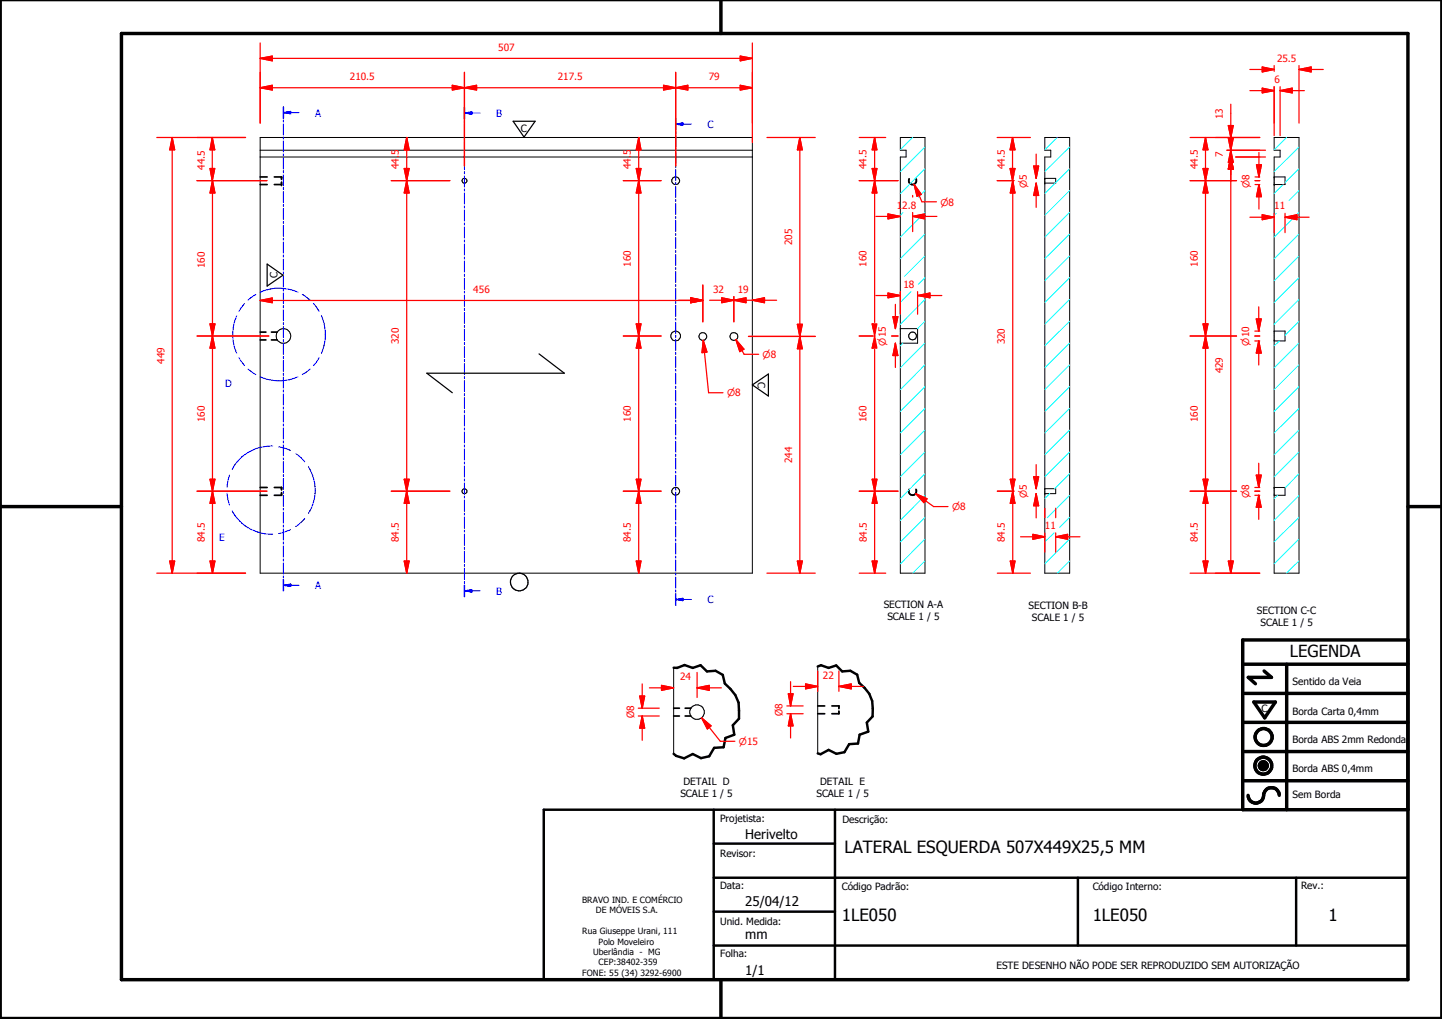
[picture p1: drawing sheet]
<svg xmlns="http://www.w3.org/2000/svg" width="297mm" height="210mm" viewBox="0 0 297 210" stroke-linecap="round" stroke-linejoin="round" font-family="sans-serif">
<g fill="none" stroke="#000" stroke-width=".21">
<path d="M53.6 30.9h101.4M53.6 32.3h101.4M53.6 28.3h101.4v89.8h-101.4zM185.5 28.3h5v89.8h-5v-85.8h1.1v-1.4h-1.1zM215.2 37.7h.1M215.2 36.7h.1M215.2 36.7h2.3v1h-2.3M215.2 28.3h5.1v89.8h-5.1v-85.8h1.2v-1.4h-1.2zM262.5 38h.1M262.5 36.4h.1M262.5 36.4h2.2v1.6h-2.2M262.5 28.3h5.1v89.8h-5.1v-85.8h1.2v-1.4h-1.2z"/>
<path d="M185.5 70.7h.1M185.5 67.7h3.5v3h-3.5M262.5 68.2h2.2v2h-2.2M215.2 101.7h.1M215.2 100.7h2.3v1h-2.3M262.5 100.4h.1M262.5 100.4h2.2v1.6h-2.2M138.8 137.5v17.8M168.4 137.3v17.9M259.4 157.6l1.6 .1zM259.4 157.7l1.6 .1zM259.4 157.8l1.6 .1z"/>
<path d="M259.4 157.9h1.6v.1zM259.4 157.9l1.6 .1h-1.5zM259.4 157.6h1.6zM259.5 158h1.5zM259.5 158l1.4 .1zM259.5 157.5l1.5 .1zM259.5 158.1h1.4zM259.5 157.4l1.5 .1zM259.5 158.1l1.4 .1zM259.5 157.3l1.4 .1zM259.6 158.2h1.3zM259.6 158.2h1.2z"/>
<path d="M259.6 157.2l1.3 .1zM259.6 158.2l1.2 .1zM259.6 157.2h1.3zM259.7 158.3h1.1zM259.7 158.3l1 .1zM259.7 157.1l1.1 .1zM259.7 157.1h1.1zM259.8 158.4h.9zM259.8 158.4h.8zM259.8 157.1h1zM259.8 157.1h.9zM259.8 158.4l.8 .1z"/>
<path d="M259.8 157l.9 .1zM259.8 157h.8zM259.9 158.5h.7zM259.9 158.5h.6zM259.9 157h.7zM260 158.5h.5zM260 158.5h.4zM260 157h.6zM260.1 158.5h.3zM260.1 158.5h.2zM260.1 156.9l.4 .1zM260.1 156.9h.3z"/>
<path d="M260.1 156.9h.2z"/>
<circle cx="95.7" cy="37.2" r=".51"/>
<circle cx="139.2" cy="37.2" r=".81"/>
<circle cx="58.4" cy="69.2" r="1.49"/>
<circle cx="139.2" cy="69.2" r=".98"/>
<circle cx="144.8" cy="69.3" r=".8"/>
<circle cx="151.2" cy="69.3" r=".8"/>
<circle cx="188" cy="69.2" r=".79"/>
<circle cx="95.7" cy="101.2" r=".5"/>
<circle cx="139.2" cy="101.2" r=".8"/>
<circle cx="143.6" cy="146.7" r="1.5"/>
</g>
<g fill="none" stroke="#000" stroke-width=".35">
<path d="M53.6 38h1.4M53.6 36.4h1.4M56.5 36.4h1.5v.6M58 37.5v.5h-1.5M187.3 36.8a.79 .79 0 0 0 .7 1.2 .79 .79 0 0 0 .7-1.2M53.6 70h1.2M53.6 68.4h1.2M55.9 70h1.2M55.9 68.4h1.2M53.6 102h1.4M53.6 100.4h1.4M56.5 100.4h1.5v.5"/>
<path d="M58 101.5v.5h-1.5M187.3 100.8a.79 .79 0 0 0 .7 1.2 .79 .79 0 0 0 .7-1.2M138.8 147.5h1.2M138.8 145.9h1.2M141.1 147.5h1.2M141.1 145.9h1.2M168.4 147h1.5M168.4 145.4h1.5M171.4 145.4h1.4v.6M172.8 146.5v.5h-1.4"/>
</g>
<g fill="#000">
<circle cx="58" cy="36.4" r=".18"/>
<circle cx="58" cy="38" r=".18"/>
<circle cx="58" cy="100.4" r=".18"/>
</g>
<path d="M138.8 137.5l.7 .1 1.5-.6 1.7 .6 1.6-.6 1.3 1.3 1.8-.1 1.5 .8 .4 1.8a6.5 6.5 0 0 1 2.9 5.6v1.6l-1.2 1.4 .3 1.9-1.9 .7-.3 1.9-2 .2-1 1.7-1.7 .4-1.7-.9-1.8 .9-1.6-.5-.5-.4M168.4 137.3l.7-.3 1.6 .6 1.6-.5 1.2 1.2 1.7-.1 1.4 .8 .4 1.7a6.1 6.1 0 0 1 2.8 5.3l-.1 1.6-1.1 1.2 .3 1.9-1.8 .6-.4 1.9-1.8 .1-1 1.6-1.6 .4-1.6-.8-1.7 .9-.6-.2M112 166.8h178v35h-178zM147 173.8h25M147 166.8v35M172 166.8v35M147 194.8h143M147 180.8h143M147 187.8h25M222 180.8v14M267 180.8v14" fill="none" stroke="#000" stroke-width=".51"/>
<g fill="#000">
<path d="M259.4 157.6h1.6zM259.5 157.5l1.5 .1zM259.5 157.4l1.5 .1zM259.5 157.3l1.4 .1zM259.6 157.2l1.3 .1zM259.6 157.2h1.3zM259.7 157.1l1.1 .1zM259.7 157.1h1.1zM259.8 157.1h1zM259.8 157.1h.9zM259.8 157l.9 .1zM259.8 157h.8z"/>
<path d="M259.9 157h.7zM260 157h.6zM260.1 156.9l.4 .1zM260.1 156.9h.3zM260.1 156.9h.2zM260.1 158.5h.2zM260 158.5h.4zM260.1 158.5h.3zM259.9 158.5h.6zM260 158.5h.5zM259.8 158.4l.8 .1zM259.9 158.5h.7z"/>
<path d="M259.8 158.4h.8zM259.7 158.3l1 .1zM259.8 158.4h.9zM259.6 158.2l1.2 .1zM259.7 158.3h1.1zM259.6 158.2h1.2zM259.5 158.1l1.4 .1zM259.6 158.2h1.3zM259.5 158l1.4 .1zM259.5 158.1h1.4zM259.4 157.9l1.6 .1h-1.5zM259.5 158h1.5z"/>
<path d="M259.4 157.6l1.6 .1zM259.4 157.7l1.6 .1zM259.4 157.8l1.6 .1zM259.4 157.9h1.6v.1z"/>
</g>
<g fill="none" stroke="#000" stroke-width=".71">
<path d="M148.5 0v6.9M297 -.1v209.9h-297v-209.9M25 6.9h265v194.9h-265zM0 104.4h25M290 104.4h7M256 136.8h34M260.4 138.2l1.5 1.3h-4.8l1.5 1.3M265 136.8v30M290 131.8h-34v35h34M256 154.8h34M256 148.8h34M256 142.8h34"/>
<path d="M258.3 144.6h4.4l-2.2 3.3zM256 160.8h34M257.1 163.8a1.62 1.62 0 0 0 1.8 1.6 1.62 1.62 0 0 0 1.4-1.9 1.63 1.63 0 0 1 1.7-1.2 1.63 1.63 0 0 1 1.5 1.5M148.5 201.8v8"/>
<circle cx="260.2" cy="157.7" r="1.76"/>
<circle cx="260.2" cy="157.7" r=".82"/>
<circle cx="260.3" cy="151.8" r="1.76"/>
</g>
<g fill="none" stroke="#00f" stroke-width=".21">
<path d="M58.4 22.1v2.2M58.4 24.7v.4M58.4 25.5v2.3M58.4 28.2v.5M58.4 29v2.3M58.4 31.7v.4M58.4 32.5v2.3M58.4 35.1v.5M58.4 36v2.3M58.4 38.6v.5M58.4 39.5v2.2M58.4 23.2h1.5"/>
<path d="M58.4 42.1v.4M58.4 42.9v2.3M58.4 45.6v.4M58.4 46.4v2.3M58.4 49.1v.4M58.4 49.9v2.3M58.4 52.5v.5M58.4 53.4v2.2M58.4 56v.5M58.4 56.9v2.2M58.4 59.5v.4M58.4 60.3v2.3"/>
<path d="M58.4 62.9v.5M58.4 63.8v2.2M58.4 66.4v.5M58.4 67.3v2.3M58.4 69.9v.5M58.4 70.7v2.3M58.4 73.4v.5M58.4 74.2v2.3M58.4 76.9v.4M58.4 77.7v2.3M58.4 80.3v.5M58.4 81.2v2.2"/>
<path d="M58.4 83.8v.5M58.4 84.6v2.3M58.4 87.3v.5M58.4 88.1v2.3M58.4 90.8v.4M58.4 91.6v2.3M58.4 94.3v.4M58.4 95.1v2.3M58.4 97.7v.5M58.4 98.6v2.2M58.4 101.2v.4M58.4 102v2.3"/>
<path d="M58.4 104.7v.4M58.4 105.5v2.3M58.4 108.2v.4M58.4 109v2.3M58.4 111.6v.5M58.4 112.5v2.3M58.4 115.1v.5M58.4 116v2.2M58.4 118.6v.4M58.4 119.4v2.3"/>
</g>
<path d="M58.4 22.1v2.2M58.4 119.4v2.3" fill="none" stroke="#00f" stroke-width=".3"/>
<path d="M58.4 23.2l1.5-.3v.6z" fill="#00f"/>
<path d="M58.4 23.2l1.5-.3v.6zM59.9 23.2h1.7M58.4 120.6h1.5" fill="none" stroke="#00f" stroke-width=".21"/>
<path d="M58.4 120.6l1.5-.3v.5z" fill="#00f"/>
<g fill="none" stroke="#00f" stroke-width=".21">
<path d="M95.7 22.1v2.4M95.7 24.8v.5M95.7 25.7v2.2M95.7 28.3v.5M95.7 29.2v2.3M95.7 31.9v.4M95.7 32.7v2.3M95.7 35.3v.5M95.7 36.2v2.3M95.7 38.9v.4M95.7 39.7v2.3M95.7 23.3h1.5"/>
<path d="M95.7 42.4v.4M95.7 43.2v2.4M95.7 45.9v.5M95.7 46.7v2.4M95.7 49.4v.5M95.7 50.2v2.4M95.7 53v.4M95.7 53.8v2.3M95.7 56.5v.4M95.7 57.3v2.3M95.7 60v.4M95.7 60.8v2.3"/>
<path d="M95.7 63.5v.5M95.7 64.3v2.3M95.7 67v.4M95.7 67.8v2.3M95.7 70.5v.5M95.7 71.4v2.3M95.7 74v.5M95.7 74.9v2.3M95.7 77.6v.4M95.7 78.4v2.3M95.7 81.1v.4M95.7 81.9v2.3"/>
<path d="M95.7 84.6v.4M95.7 85.4v2.4M95.7 88.1v.5M95.7 88.9v2.3M95.7 91.6v.5M95.7 92.5v2.3M95.7 95.2v.4M95.7 96v2.3M95.7 98.6v.5M95.7 99.5v2.3M95.7 102.2v.4M95.7 103v2.3"/>
<path d="M95.7 105.7v.4M95.7 106.5v2.3M95.7 109.2v.4M95.7 110v2.4M95.7 112.7v.5M95.7 113.5v2.4M95.7 116.2v.5M95.7 117.1v2.3M95.7 119.8v.4M58.4 120.6l1.5-.3v.5zM59.9 120.6h1.7M95.7 120.6v2.3"/>
</g>
<g fill="none" stroke="#0ff" stroke-width=".21">
<path d="M188 28.3l-2.5 2.6M190.5 34.8l-5 5.1M190.5 30.3l-5 5M190.5 39.2l-1.3 1.4M186 43.8l-.5 .6M190.5 48.2l-5 5.1M190.5 43.7l-5 5.2M190.5 57.2l-1.4 1.4M190.5 52.7l-4.2 4.2M186 70.7l-.5 .5M187.7 60.1l-2.2 2.2M190.5 79.6l-5 5.2"/>
<path d="M190.5 75.1l-5 5.2M190.5 70.7l-5 5.1M190.5 66.2l-1.5 1.5M190.5 61.7l-5 5.1M190.5 97.6l-5 5.1M190.5 93.1l-5 5.1M190.5 88.6l-5 5.1M190.5 84.1l-5 5.1M190.5 115.5l-2.5 2.6M190.5 111l-5 5.2M190.5 106.6l-5 5M190.5 102.1l-5 5.1"/>
</g>
<path d="M95.7 22.1v2.4M95.7 120.6v2.3" fill="none" stroke="#00f" stroke-width=".3"/>
<path d="M95.7 23.3l1.5-.3v.5z" fill="#00f"/>
<path d="M95.7 23.3l1.5-.3v.5zM97.2 23.3h1.7M95.7 121.7h1.5" fill="none" stroke="#00f" stroke-width=".21"/>
<path d="M95.7 121.7l1.5-.2v.5z" fill="#00f"/>
<g fill="none" stroke="#00f" stroke-width=".21">
<path d="M139.2 24.4v2.3M139.2 27.1v.5M139.2 27.9v2.3M139.2 30.6v.5M139.2 31.4v2.3M139.2 34.1v.4M139.2 34.9v2.3M139.2 37.6v.4M139.2 38.4v2.3M139.2 25.6h1.5M139.2 41.1v.4M139.2 41.9v2.3"/>
<path d="M139.2 44.6v.4M139.2 45.4v2.3M139.2 48.1v.4M139.2 48.9v2.3M139.2 51.6v.4M139.2 52.4v2.3M139.2 55.1v.4M139.2 55.9v2.3M139.2 58.6v.4M139.2 59.4v2.3M139.2 62.1v.4M139.2 62.9v2.3"/>
<path d="M139.2 65.6v.4M139.2 66.4v2.3M139.2 69v.5M139.2 69.9v2.3M139.2 72.6v.4M139.2 73.4v2.3M139.2 76.1v.4M139.2 76.9v2.3M139.2 79.5v.5M139.2 80.4v2.3M139.2 83.1v.4M139.2 83.9v2.3"/>
<path d="M139.2 86.5v.5M139.2 87.4v2.3M139.2 90v.5M139.2 90.9v2.3M139.2 93.6v.4M139.2 94.4v2.3M139.2 97.1v.4M139.2 97.9v2.3M139.2 100.5v.5M139.2 101.4v2.3M139.2 104.1v.4M139.2 104.9v2.2"/>
<path d="M139.2 107.5v.5M139.2 108.4v2.3M139.2 111v.5M139.2 111.8v2.4M139.2 114.6v.4M139.2 115.4v2.3M139.2 118v.5M139.2 118.9v2.3M95.7 121.7l1.5-.2v.5zM97.2 121.7h1.7M139.2 121.5v.5M139.2 122.3v2.3"/>
</g>
<g fill="none" stroke="#0ff" stroke-width=".21">
<path d="M217.4 37.7l-2.2 2.2M217.8 28.3l-2.6 2.6M220.3 39.2l-5.1 5.2M220.3 34.8l-2.8 2.8M220.3 30.3l-5.1 5M220.3 57.2l-5.1 5.1M220.3 52.7l-5.1 5.1M220.3 48.2l-5.1 5.1M220.3 43.7l-5.1 5.2M220.3 79.6l-5.1 5.2M220.3 75.1l-5.1 5.2M220.3 70.7l-5.1 5.1"/>
<path d="M220.3 66.2l-5.1 5M220.3 61.7l-5.1 5.1M220.3 97.6l-3 3.1M220.3 93.1l-5.1 5.1M220.3 88.6l-5.1 5.1M220.3 84.1l-5.1 5.1M216.2 101.7l-1 1M217.1 109.8l-1.9 1.8M220.3 115.5l-2.5 2.6M220.3 111l-5.1 5.2M220.3 106.6l-2 2M220.3 102.1l-4.6 4.5"/>
</g>
<path d="M139.2 24.4v2.3M139.2 122.3v2.3" fill="none" stroke="#00f" stroke-width=".3"/>
<path d="M139.2 25.6l1.5-.3v.5z" fill="#00f"/>
<path d="M139.2 25.6l1.5-.3v.5zM140.7 25.6h1.7M139.2 123.5h1.5" fill="none" stroke="#00f" stroke-width=".21"/>
<path d="M139.2 123.5l1.5-.3v.5z" fill="#00f"/>
<g fill="none" stroke="#00f" stroke-width=".21">
<path d="M48.8 65a9.7 9.7 0 0 0 0 7.8M49.2 73.7l1.2 1.6M50.4 62.5l-1.2 1.6M51.1 76l1.6 1.2M52.7 60.7l-1.6 1.1M53.6 60.2h.1M53.6 77.6h.1M53.6 60.2a9.3 9.3 0 0 1 7.8 0M53.6 77.6a9.5 9.5 0 0 0 7.8 0M62.3 60.7l1.6 1.1M63.9 76l-1.6 1.2M64.6 62.5l1.1 1.6"/>
<path d="M65.7 73.7l-1.1 1.6M66.2 65a9.4 9.4 0 0 1 0 7.8M47.3 97.9l-.5 2.4M56.2 91.9a9.2 9.2 0 0 0-8.4 4.8M57.4 92l2.4 .8M60.9 93.4l1.2 .9 .7 .8M63.5 96.1a9 9 0 0 1 0 9.6M46.8 101.6l.5 2.5M47.8 105.2a9 9 0 0 0 8.4 4.8M59.8 109.1l-2.4 .8M62.8 106.8l-1.3 1.3-.6 .4M139.2 123.5l1.5-.3v.5z"/>
<path d="M140.7 123.5h1.7"/>
</g>
<g fill="none" stroke="#0ff" stroke-width=".21">
<path d="M264.3 38l-1.8 1.9M265 28.3l-2.5 2.6M267.6 34.8l-2.9 2.8M267.6 30.3l-5.1 5M267.6 39.2l-2.1 2.1M262.9 43.9l-.4 .5M267.6 57.2l-5.1 5.1M267.6 52.7l-5.1 5.1M267.6 48.2l-5.1 5.1M267.6 43.7l-5.1 5.2M263.6 70.2l-1.1 1M267.6 79.6l-5.1 5.2"/>
<path d="M267.6 75.1l-5.1 5.2M267.6 70.7l-5.1 5.1M267.6 66.2l-2.9 2.9M267.6 61.7l-5.1 5.1M267.6 97.6l-2.9 2.9M267.6 93.1l-5.1 5.1M267.6 88.6l-5.1 5.1M267.6 84.1l-5.1 5.1M263.2 102l-.7 .7M267.6 115.5l-2.6 2.6M267.6 111l-5.1 5.2M267.6 106.6l-5.1 5"/>
<path d="M267.6 102.1l-5.1 5.1"/>
</g>
<path d="M53.6 18.1h2.5" fill="none" stroke="#f00" stroke-width=".25"/>
<path d="M53.6 18.1l2.5-.5v.9z" fill="#f00"/>
<path d="M53.6 18.1l2.5-.5v.9zM93.2 18.1h2.5" fill="none" stroke="#f00" stroke-width=".25"/>
<path d="M93.2 17.6l2.5 .5-2.5 .4z" fill="#f00"/>
<path d="M53.6 14.9v10.5M56.1 18.1h37.1M93.2 17.6l2.5 .5-2.5 .4zM95.7 18.1h2.5M95.7 14.9v19.3" fill="none" stroke="#f00" stroke-width=".25"/>
<path d="M95.7 18.1l2.5-.5v.9z" fill="#f00"/>
<path d="M95.7 18.1l2.5-.5v.9zM136.7 18.1h2.5" fill="none" stroke="#f00" stroke-width=".25"/>
<path d="M136.7 17.6l2.5 .5-2.5 .4z" fill="#f00"/>
<path d="M95.7 14.9v19.3M98.2 18.1h38.5M136.7 17.6l2.5 .5-2.5 .4zM139.2 18.1h2.5M139.2 14.9v19.3" fill="none" stroke="#f00" stroke-width=".25"/>
<path d="M139.2 18.1l2.5-.5v.9z" fill="#f00"/>
<path d="M139.2 18.1l2.5-.5v.9zM152.5 18.1h2.5" fill="none" stroke="#f00" stroke-width=".25"/>
<path d="M152.5 17.6l2.5 .5-2.5 .4z" fill="#f00"/>
<path d="M53.6 12h2.5M139.2 14.9v19.3M141.7 18.1h10.8M152.5 17.6l2.5 .5-2.5 .4zM155 14.9v14.4" fill="none" stroke="#f00" stroke-width=".25"/>
<path d="M53.6 12l2.5-.4v.9z" fill="#f00"/>
<path d="M53.6 12l2.5-.4v.9zM152.5 12h2.5" fill="none" stroke="#f00" stroke-width=".25"/>
<path d="M152.5 11.6l2.5 .4-2.5 .5z" fill="#f00"/>
<path d="M53.6 8.8v16.6M56.1 12h96.4M152.5 11.6l2.5 .4-2.5 .5zM155 8.8v16.6M43.7 28.3v2.6" fill="none" stroke="#f00" stroke-width=".25"/>
<path d="M43.7 28.3l.5 2.6h-.9z" fill="#f00"/>
<path d="M43.7 28.3l.5 2.6h-.9zM43.7 34.7v2.5" fill="none" stroke="#f00" stroke-width=".25"/>
<path d="M43.3 34.7h.9l-.5 2.5z" fill="#f00"/>
<path d="M40.6 28.3h10M40.6 37.2h14.4M43.3 34.7h.9l-.5 2.5zM43.7 30.9v3.8M43.8 37.2v2.6" fill="none" stroke="#f00" stroke-width=".25"/>
<path d="M43.8 37.2l.5 2.6h-1z" fill="#f00"/>
<path d="M43.8 37.2l.5 2.6h-1zM43.8 66.7v2.5" fill="none" stroke="#f00" stroke-width=".25"/>
<path d="M43.3 66.7h1l-.5 2.5z" fill="#f00"/>
<path d="M40.6 37.2h14.4M43.8 39.8v26.9M40.6 69.2h14.8M43.3 66.7h1l-.5 2.5zM43.8 69.2v2.5" fill="none" stroke="#f00" stroke-width=".25"/>
<path d="M43.8 69.2l.5 2.5h-1z" fill="#f00"/>
<path d="M43.8 69.2l.5 2.5h-1zM43.8 98.7v2.5" fill="none" stroke="#f00" stroke-width=".25"/>
<path d="M43.3 98.7h1l-.5 2.5z" fill="#f00"/>
<path d="M40.6 69.2h14.8M43.8 71.7v27M43.3 98.7h1l-.5 2.5zM40.6 101.2h14.4M43.8 115.6v2.5" fill="none" stroke="#f00" stroke-width=".25"/>
<path d="M43.3 115.6h1l-.5 2.5z" fill="#f00"/>
<path d="M43.3 115.6h1l-.5 2.5zM43.8 101.2v2.5" fill="none" stroke="#f00" stroke-width=".25"/>
<path d="M43.8 101.2l.5 2.5h-1z" fill="#f00"/>
<path d="M40.6 118.1h10M40.6 101.2h14.4M43.8 101.2l.5 2.5h-1zM43.8 103.7v11.9M83.8 115.6v2.5" fill="none" stroke="#f00" stroke-width=".25"/>
<path d="M83.3 115.6h1l-.5 2.5z" fill="#f00"/>
<path d="M83.3 115.6h1l-.5 2.5zM83.8 101.2v2.5" fill="none" stroke="#f00" stroke-width=".25"/>
<path d="M83.8 101.2l.5 2.5h-1z" fill="#f00"/>
<path d="M83.8 98.7v2.5M80.6 101.2h12.1M83.8 101.2l.5 2.5h-1zM83.8 103.7v11.9" fill="none" stroke="#f00" stroke-width=".25"/>
<path d="M83.3 98.7h1l-.5 2.5z" fill="#f00"/>
<path d="M83.8 37.2v2.6M83.3 98.7h1l-.5 2.5z" fill="none" stroke="#f00" stroke-width=".25"/>
<path d="M83.8 37.2l.5 2.6h-1z" fill="#f00"/>
<path d="M80.6 37.2h12.1M83.8 37.2l.5 2.6h-1zM83.8 34.7v2.5M83.8 39.8v58.9M80.6 101.2h12.1" fill="none" stroke="#f00" stroke-width=".25"/>
<path d="M83.3 34.7h1l-.5 2.5z" fill="#f00"/>
<path d="M83.3 34.7h1l-.5 2.5zM83.8 28.3v2.6" fill="none" stroke="#f00" stroke-width=".25"/>
<path d="M83.8 28.3l.5 2.6h-1z" fill="#f00"/>
<path d="M80.6 37.2h12.1M83.8 28.3l.5 2.6h-1zM83.8 30.9v3.8M131.6 115.6v2.5" fill="none" stroke="#f00" stroke-width=".25"/>
<path d="M131.1 115.6h.9l-.4 2.5z" fill="#f00"/>
<path d="M131.1 115.6h.9l-.4 2.5zM131.6 101.2v2.5" fill="none" stroke="#f00" stroke-width=".25"/>
<path d="M131.6 101.2l.4 2.5h-.9z" fill="#f00"/>
<path d="M131.6 98.7v2.5M128.4 101.2h7.8M131.6 101.2l.4 2.5h-.9zM131.6 103.7v11.9" fill="none" stroke="#f00" stroke-width=".25"/>
<path d="M131.1 98.7h.9l-.4 2.5z" fill="#f00"/>
<path d="M131.6 69.2v2.5M131.1 98.7h.9l-.4 2.5z" fill="none" stroke="#f00" stroke-width=".25"/>
<path d="M131.6 69.2l.4 2.5h-.9z" fill="#f00"/>
<path d="M128.4 69.2h7.8M131.6 69.2l.4 2.5h-.9zM131.6 66.7v2.5M131.6 71.7v27M128.4 101.2h7.8" fill="none" stroke="#f00" stroke-width=".25"/>
<path d="M131.1 66.7h.9l-.4 2.5z" fill="#f00"/>
<path d="M131.6 37.2v2.6M131.1 66.7h.9l-.4 2.5z" fill="none" stroke="#f00" stroke-width=".25"/>
<path d="M131.6 37.2l.4 2.6h-.9z" fill="#f00"/>
<path d="M128.4 37.2h7.8M131.6 37.2l.4 2.6h-.9zM131.6 34.7v2.5M131.6 39.8v26.9M128.4 69.2h7.8" fill="none" stroke="#f00" stroke-width=".25"/>
<path d="M131.1 34.7h.9l-.4 2.5z" fill="#f00"/>
<path d="M131.1 34.7h.9l-.4 2.5zM131.6 28.3v2.6" fill="none" stroke="#f00" stroke-width=".25"/>
<path d="M131.6 28.3l.4 2.6h-.9z" fill="#f00"/>
<path d="M128.4 37.2h7.8M131.6 28.3l.4 2.6h-.9zM131.6 30.9v3.8M164.8 115.6v2.5" fill="none" stroke="#f00" stroke-width=".25"/>
<path d="M164.2 115.6h1.1l-.5 2.5z" fill="#f00"/>
<path d="M164.8 69.3v2.5M164.2 115.6h1.1l-.5 2.5z" fill="none" stroke="#f00" stroke-width=".25"/>
<path d="M164.8 69.3l.5 2.5h-1.1z" fill="#f00"/>
<path d="M154.2 69.3h13.7M164.8 69.3l.5 2.5h-1.1zM164.8 66.8v2.5M164.8 71.8v43.8M158 118.1h9.9" fill="none" stroke="#f00" stroke-width=".25"/>
<path d="M164.2 66.8h1.1l-.5 2.5z" fill="#f00"/>
<path d="M164.8 28.3v2.6M164.2 66.8h1.1l-.5 2.5z" fill="none" stroke="#f00" stroke-width=".25"/>
<path d="M164.8 28.3l.5 2.6h-1.1z" fill="#f00"/>
<path d="M158 28.3h9.9M164.8 28.3l.5 2.6h-1.1zM164.8 30.9v35.9M142.3 61.8h2.5M154.2 69.3h13.7" fill="none" stroke="#f00" stroke-width=".25"/>
<path d="M142.3 61.3l2.5 .5-2.5 .6z" fill="#f00"/>
<path d="M142.3 61.3l2.5 .5-2.5 .6zM151.2 61.8h2.5" fill="none" stroke="#f00" stroke-width=".25"/>
<path d="M151.2 61.8l2.5-.5v1.1z" fill="#f00"/>
<path d="M144.8 58.7v7.6M139.8 61.8h2.5M148.7 61.8h2.5M151.2 61.8l2.5-.5v1.1zM151.2 61.1v5.2M153.7 61.8h2.5" fill="none" stroke="#f00" stroke-width=".25"/>
<path d="M148.7 61.3l2.5 .5-2.5 .6z" fill="#f00"/>
<path d="M148.7 61.3l2.5 .5-2.5 .6zM155 61.8h2.5" fill="none" stroke="#f00" stroke-width=".25"/>
<path d="M155 61.8l2.5-.5v1.1z" fill="#f00"/>
<path d="M146.2 61.8h2.5M151.2 61.1v5.2M155 61.8l2.5-.5v1.1zM157.5 61.8h2.5M144.5 147.9l1.6 1.9" fill="none" stroke="#f00" stroke-width=".25"/>
<path d="M144.5 147.9l2 1.6-.8 .7z" fill="#f00"/>
<path d="M143.6 141.7h2.5M144.5 147.9l2 1.6-.8 .7zM146.1 149.8l2.3 2.9h3" fill="none" stroke="#f00" stroke-width=".25"/>
<path d="M143.6 141.7l2.5-.5v1z" fill="#f00"/>
<path d="M136.3 141.7h2.5M143.6 141.7l2.5-.5v1z" fill="none" stroke="#f00" stroke-width=".25"/>
<path d="M136.3 141.2l2.5 .5-2.5 .5z" fill="#f00"/>
<path d="M143.6 138.5v5.2M132.3 147.5v2.5M133.8 141.7h2.5M136.3 141.2l2.5 .5-2.5 .5zM146.1 141.7h2.5" fill="none" stroke="#f00" stroke-width=".25"/>
<path d="M132.3 147.5l.5 2.5h-1z" fill="#f00"/>
<path d="M132.3 147.5l.5 2.5h-1zM132.3 143.4v2.5" fill="none" stroke="#f00" stroke-width=".25"/>
<path d="M131.8 143.4h1l-.5 2.5z" fill="#f00"/>
<path d="M131.5 147.5h4.3M131.5 145.9h4.3M131.8 143.4h1l-.5 2.5zM132.3 140.9v2.5M132.3 150v2.5M172.8 141.4h2.5" fill="none" stroke="#f00" stroke-width=".25"/>
<path d="M172.8 141.4l2.5-.5v1z" fill="#f00"/>
<path d="M165.9 141.4h2.5M172.8 141.4l2.5-.5v1z" fill="none" stroke="#f00" stroke-width=".25"/>
<path d="M165.9 140.9l2.5 .5-2.5 .5z" fill="#f00"/>
<path d="M168.4 138.2v4.2M172.8 138.2v4.2M162.9 147v2.5M163.4 141.4h2.5M165.9 140.9l2.5 .5-2.5 .5zM175.3 141.4h2.5" fill="none" stroke="#f00" stroke-width=".25"/>
<path d="M162.9 147l.5 2.5h-1z" fill="#f00"/>
<path d="M162.9 147l.5 2.5h-1zM162.9 142.9v2.5" fill="none" stroke="#f00" stroke-width=".25"/>
<path d="M162.4 142.9h1l-.5 2.5z" fill="#f00"/>
<path d="M267.6 14.3h2.5M162.1 147h3.3M162.1 145.4h3.3M162.4 142.9h1l-.5 2.5zM162.9 140.4v2.5M162.9 149.5v2.5" fill="none" stroke="#f00" stroke-width=".25"/>
<path d="M267.6 14.3l2.5-.5v1z" fill="#f00"/>
<path d="M260 14.3h2.5M267.6 14.3l2.5-.5v1z" fill="none" stroke="#f00" stroke-width=".25"/>
<path d="M260 13.8l2.5 .5-2.5 .5z" fill="#f00"/>
<path d="M257.5 14.3h2.5M260 13.8l2.5 .5-2.5 .5zM260 18.7h2.5M262.5 13.5v1.2M262.5 17.9v7.5M267.6 13.5v11.9M270.1 14.3h2.5" fill="none" stroke="#f00" stroke-width=".25"/>
<path d="M260 18.2l2.5 .5-2.5 .4z" fill="#f00"/>
<path d="M260 18.2l2.5 .5-2.5 .4zM263.7 18.7h2.5" fill="none" stroke="#f00" stroke-width=".25"/>
<path d="M263.7 18.7l2.5-.5v.9z" fill="#f00"/>
<path d="M257.5 18.7h2.5M262.5 17.9v10M263.7 18.7l2.5-.5v.9zM263.7 17.9v10M266.2 18.7h2.5M259.3 34v2.4" fill="none" stroke="#f00" stroke-width=".25"/>
<path d="M258.8 34h1l-.5 2.4z" fill="#f00"/>
<path d="M258.8 34h1l-.5 2.4zM259.3 38v2.5" fill="none" stroke="#f00" stroke-width=".25"/>
<path d="M259.3 38l.5 2.5h-1z" fill="#f00"/>
<path d="M258.5 36.4h1M258.5 38h1M259.3 38l.5 2.5h-1zM259.3 31.4v2.6M259.3 40.5v2.6M264.7 44.7h2.5" fill="none" stroke="#f00" stroke-width=".25"/>
<path d="M264.7 44.7l2.5-.5v1.1z" fill="#f00"/>
<path d="M260 44.7h2.5M264.7 44.7l2.5-.5v1.1z" fill="none" stroke="#f00" stroke-width=".25"/>
<path d="M260 44.2l2.5 .5-2.5 .6z" fill="#f00"/>
<path d="M257.5 44.7h2.5M260 44.2l2.5 .5-2.5 .6zM262.5 43.9v4M264.7 43.9v4M267.2 44.7h2.5M259.3 65.7v2.5" fill="none" stroke="#f00" stroke-width=".25"/>
<path d="M258.8 65.7h1l-.5 2.5z" fill="#f00"/>
<path d="M258.8 65.7h1l-.5 2.5zM259.3 70.2v2.5" fill="none" stroke="#f00" stroke-width=".25"/>
<path d="M259.3 70.2l.5 2.5h-1z" fill="#f00"/>
<path d="M258.5 68.2h1M258.5 70.2h1M259.3 70.2l.5 2.5h-1zM259.3 63.2v2.5M259.3 72.7v2.5M259.3 97.9v2.5" fill="none" stroke="#f00" stroke-width=".25"/>
<path d="M258.8 97.9h1l-.5 2.5z" fill="#f00"/>
<path d="M258.8 97.9h1l-.5 2.5zM259.3 102v2.5" fill="none" stroke="#f00" stroke-width=".25"/>
<path d="M259.3 102l.5 2.5h-1z" fill="#f00"/>
<path d="M253.5 25.9v2.4M259.3 95.4v2.5M258.5 100.4h1M258.5 102h1M259.3 102l.5 2.5h-1zM259.3 104.5v2.5" fill="none" stroke="#f00" stroke-width=".25"/>
<path d="M253 25.9h1l-.5 2.4z" fill="#f00"/>
<path d="M253 25.9h1l-.5 2.4zM253.5 30.9v2.5" fill="none" stroke="#f00" stroke-width=".25"/>
<path d="M253.5 30.9l.5 2.5h-1z" fill="#f00"/>
<path d="M250.4 28.3h9.1M252.7 30.9h6.8M253.5 30.9l.5 2.5h-1zM253.5 21.5v4.4M253.5 28.4v2.5M253.5 33.4v2.5" fill="none" stroke="#f00" stroke-width=".25"/>
<path d="M253 28.4h1l-.5 2.5z" fill="#f00"/>
<path d="M253 28.4h1l-.5 2.5zM253.5 32.3v2.5" fill="none" stroke="#f00" stroke-width=".25"/>
<path d="M253.5 32.3l.5 2.5h-1z" fill="#f00"/>
<path d="M252.7 30.9h8M253.5 32.3l.5 2.5h-1zM253.5 26v2.4M253.5 32.3v5M254.5 32.3h6.2" fill="none" stroke="#f00" stroke-width=".25"/>
<path d="M253.5 32.3l.5 2.5h-1z" fill="#f00"/>
<path d="M253.5 32.3l.5 2.5h-1zM253.5 115.6v2.5" fill="none" stroke="#f00" stroke-width=".25"/>
<path d="M253 115.6h1l-.5 2.5z" fill="#f00"/>
<path d="M208.6 28.3v2.6M253.5 34.8v80.8M254.5 32.3h5M250.4 118.1h9.1M253 115.6h1l-.5 2.5z" fill="none" stroke="#f00" stroke-width=".25"/>
<path d="M208.6 28.3l.5 2.6h-1z" fill="#f00"/>
<path d="M208.6 28.3l.5 2.6h-1zM208.6 34.7v2.5" fill="none" stroke="#f00" stroke-width=".25"/>
<path d="M208.1 34.7h1l-.5 2.5z" fill="#f00"/>
<path d="M205.4 28.3h6.9M205.4 37.2h3.5M208.1 34.7h1l-.5 2.5zM208.6 30.9v3.8M208.6 37.2v2.6M209 35.1l.1-.4h-1l.5 2.5 .3-1.4" fill="none" stroke="#f00" stroke-width=".25"/>
<path d="M208.6 37.2l.5 2.6h-1z" fill="#f00"/>
<path d="M208.6 37.2l.5 2.6h-1zM208.6 37.2l-.5 2.6h1M208.6 98.7v2.5" fill="none" stroke="#f00" stroke-width=".25"/>
<path d="M208.1 98.7h1l-.5 2.5z" fill="#f00"/>
<path d="M205.4 37.2h3.5M208.6 39.8v58.9M208.6 37.2l.3 1.4M209 39.4l.1 .4M208.1 98.7h1l-.5 2.5zM209 99l.1-.3h-1l.5 2.5 .3-1.3M205.4 101.2h3.5M208.6 115.6v2.5" fill="none" stroke="#f00" stroke-width=".25"/>
<path d="M208.1 115.6h1l-.5 2.5z" fill="#f00"/>
<path d="M208.1 115.6h1l-.5 2.5zM208.6 101.2v2.5" fill="none" stroke="#f00" stroke-width=".25"/>
<path d="M208.6 101.2l.5 2.5h-1z" fill="#f00"/>
<path d="M205.4 118.1h6.9M205.4 101.2h3.5M208.6 101.2l.5 2.5h-1zM208.6 103.7v11.9M208.9 102.5l-.3-1.3-.5 2.5h1l-.1-.3M217.5 110.6h2.4" fill="none" stroke="#f00" stroke-width=".25"/>
<path d="M217.5 110.6l2.4-.5v1z" fill="#f00"/>
<path d="M212.8 110.6h2.4M217.5 110.6l2.4-.5v1z" fill="none" stroke="#f00" stroke-width=".25"/>
<path d="M212.8 110.1l2.4 .5-2.4 .5z" fill="#f00"/>
<path d="M213.4 98.2v2.5M210.2 110.6h2.6M212.8 110.1l2.4 .5-2.4 .5zM215.2 104.7v1.9M215.2 109.8v3.9M217.5 104.7v1.9M217.5 109.8v3.9M219.9 110.6h2.6" fill="none" stroke="#f00" stroke-width=".25"/>
<path d="M212.9 98.2h1l-.5 2.5z" fill="#f00"/>
<path d="M212.9 98.2h1l-.5 2.5zM213.4 101.7v2.5" fill="none" stroke="#f00" stroke-width=".25"/>
<path d="M213.4 101.7l.5 2.5h-1z" fill="#f00"/>
<path d="M213.4 34.2v2.5M213.4 95.7v2.5M213.4 101.7l.5 2.5h-1zM213.4 104.2v2.5" fill="none" stroke="#f00" stroke-width=".25"/>
<path d="M212.9 34.2h1l-.5 2.5z" fill="#f00"/>
<path d="M212.9 34.2h1l-.5 2.5zM213.4 37.7v2.6" fill="none" stroke="#f00" stroke-width=".25"/>
<path d="M213.4 37.7l.5 2.6h-1z" fill="#f00"/>
<path d="M180.2 28.3v2.6M213.4 37.7l.5 2.6h-1zM213.4 31.7v2.5M213.4 40.3v2.4" fill="none" stroke="#f00" stroke-width=".25"/>
<path d="M180.2 28.3l.4 2.6h-.9z" fill="#f00"/>
<path d="M180.2 28.3l.4 2.6h-.9zM180.2 34.7v2.5" fill="none" stroke="#f00" stroke-width=".25"/>
<path d="M179.7 34.7h.9l-.4 2.5z" fill="#f00"/>
<path d="M177 28.3h5.5M177 37.2h8M179.7 34.7h.9l-.4 2.5zM180.2 30.9v3.8M180.2 37.2v2.6" fill="none" stroke="#f00" stroke-width=".25"/>
<path d="M180.2 37.2l.4 2.6h-.9z" fill="#f00"/>
<path d="M180.2 37.2l.4 2.6h-.9z" fill="none" stroke="#f00" stroke-width=".25"/>
<path d="M179.7 66.7h.9l-.4 2.5z" fill="#f00"/>
<path d="M177 37.2h8M180.2 39.8v26.6M177 69.2h2.9M179.7 66.7h.9l-.4 2.5zM179.9 66.7h-.2l.2 1.1M183.7 69.2h1.3M180.2 98.7v2.5" fill="none" stroke="#f00" stroke-width=".25"/>
<path d="M179.7 98.7h.9l-.4 2.5z" fill="#f00"/>
<path d="M179.7 98.7h.9l-.4 2.5z" fill="none" stroke="#f00" stroke-width=".25"/>
<path d="M180.2 69.2l.4 2.5h-.9z" fill="#f00"/>
<path d="M177 69.2h2.9M179.9 70.7l-.2 1h.2M180.2 69.2l.4 2.5h-.9zM180.2 72v26.7M183.7 69.2h1.3M184.4 65.2v2.5M177 101.2h8" fill="none" stroke="#f00" stroke-width=".25"/>
<path d="M183.9 65.2h1.1l-.6 2.5z" fill="#f00"/>
<path d="M183.9 65.2h1.1l-.6 2.5zM184.4 70.7v2.5" fill="none" stroke="#f00" stroke-width=".25"/>
<path d="M184.4 70.7l.6 2.5h-1.1z" fill="#f00"/>
<path d="M188.3 38l1 2.3M184.4 70.7l.6 2.5h-1.1zM184.4 62.7v2.5M184.4 73.2v2.5" fill="none" stroke="#f00" stroke-width=".25"/>
<path d="M188.3 38l1.5 2-.9 .4z" fill="#f00"/>
<path d="M188.3 38l1.5 2-.9 .4zM189.3 40.3l.2 .3M189.5 40.7l.4 .9h3M188.6 101.7l2.1 1.5" fill="none" stroke="#f00" stroke-width=".25"/>
<path d="M188.6 101.7l2.4 1-.7 .8z" fill="#f00"/>
<path d="M180.2 115.6v2.5M188.6 101.7l2.4 1-.7 .8zM190.7 103.2l1.6 1.2h3" fill="none" stroke="#f00" stroke-width=".25"/>
<path d="M179.7 115.6h1l-.5 2.5z" fill="#f00"/>
<path d="M179.7 115.6h1l-.5 2.5zM180.2 101.2v2.5" fill="none" stroke="#f00" stroke-width=".25"/>
<path d="M180.2 101.2l.5 2.5h-1z" fill="#f00"/>
<path d="M182.9 60.9h2.6M177 118.1h5.5M177 101.2h8M180.2 101.2l.5 2.5h-1zM180.2 103.7v11.9" fill="none" stroke="#f00" stroke-width=".25"/>
<path d="M182.9 60.4l2.6 .5-2.6 .4z" fill="#f00"/>
<path d="M182.9 60.4l2.6 .5-2.6 .4zM189 60.9h2.6" fill="none" stroke="#f00" stroke-width=".25"/>
<path d="M189 60.9l2.6-.5v.9z" fill="#f00"/>
<path d="M182.9 44.6h2.6M180.4 60.9h2.5M185.5 60.1v4.6M189 60.9l2.6-.5v.9zM189 60.1v4.6M191.6 60.9h2.4" fill="none" stroke="#f00" stroke-width=".25"/>
<path d="M182.9 44.1l2.6 .5-2.6 .5z" fill="#f00"/>
<path d="M182.9 44.1l2.6 .5-2.6 .5zM188 44.6h2.5" fill="none" stroke="#f00" stroke-width=".25"/>
<path d="M188 44.6l2.5-.5v1z" fill="#f00"/>
<path d="M248.3 28.3v2.6M180.4 44.6h2.5M188 44.6l2.5-.5v1zM188 40.3v.3M188 43.8v3.9M190.5 44.6h2.5" fill="none" stroke="#f00" stroke-width=".25"/>
<path d="M248.3 28.3l.5 2.6h-1z" fill="#f00"/>
<path d="M248.3 28.3l.5 2.6h-1zM248.3 34.7v2.5" fill="none" stroke="#f00" stroke-width=".25"/>
<path d="M247.8 34.7h1l-.5 2.5z" fill="#f00"/>
<path d="M245.1 28.3h14.4M245.1 37.2h9.6M247.8 34.7h1l-.5 2.5zM248.3 30.9v3.8M248.3 37.2v2.6M258.5 37.2h1" fill="none" stroke="#f00" stroke-width=".25"/>
<path d="M248.3 37.2l.5 2.6h-1z" fill="#f00"/>
<path d="M248.3 37.2l.5 2.6h-1zM248.3 66.7v2.5" fill="none" stroke="#f00" stroke-width=".25"/>
<path d="M247.8 66.7h1l-.5 2.5z" fill="#f00"/>
<path d="M245.1 37.2h9.6M248.3 39.8v26.9M258.5 37.2h1M245.1 69.2h9.6M247.8 66.7h1l-.5 2.5zM258.5 69.2h1M248.3 98.7v2.5" fill="none" stroke="#f00" stroke-width=".25"/>
<path d="M247.8 98.7h1l-.5 2.5z" fill="#f00"/>
<path d="M248.3 69.2v2.5M247.8 98.7h1l-.5 2.5z" fill="none" stroke="#f00" stroke-width=".25"/>
<path d="M248.3 69.2l.5 2.5h-1z" fill="#f00"/>
<path d="M245.1 69.2h9.6M248.3 69.2l.5 2.5h-1zM248.3 71.7v27M258.5 69.2h1M245.1 101.2h9.6M248.3 115.6v2.5M258.5 101.2h1" fill="none" stroke="#f00" stroke-width=".25"/>
<path d="M247.8 115.6h1l-.5 2.5z" fill="#f00"/>
<path d="M247.8 115.6h1l-.5 2.5zM248.3 101.2v2.5" fill="none" stroke="#f00" stroke-width=".25"/>
<path d="M248.3 101.2l.5 2.5h-1z" fill="#f00"/>
<path d="M144.9 70.1l.2 2.5M245.1 118.1h14.4M245.1 101.2h9.6M248.3 101.2l.5 2.5h-1zM248.3 103.7v11.9M258.5 101.2h1" fill="none" stroke="#f00" stroke-width=".25"/>
<path d="M144.9 70.1l.7 2.4-1 .1z" fill="#f00"/>
<path d="M144.9 70.1l.7 2.4-1 .1zM145.1 72.6l.9 8.3h2.9M151.6 70l1.2 2.2" fill="none" stroke="#f00" stroke-width=".25"/>
<path d="M151.6 70l1.6 1.9-.8 .5z" fill="#f00"/>
<path d="M53.6 61.9h2.5M151.6 70l1.6 1.9-.8 .5zM152.8 72.2l.5 .8h3" fill="none" stroke="#f00" stroke-width=".25"/>
<g fill="none" stroke="#000" stroke-width=".25">
<path d="M105.7 25h4.5l-2.3 3.2zM55 54.4l3.3 2.3-3.3 2.2zM111 72.9l5.2 4h-28.3l5.3 4M155 79.3l3.3-2.3v4.6z"/>
<circle cx="107" cy="119.9" r="1.82"/>
</g>
<path d="M53.6 61.9l2.5-.5v1z" fill="#f00"/>
<path d="M53.6 61.9l2.5-.5v1zM142.3 61.9h2.5" fill="none" stroke="#f00" stroke-width=".25"/>
<path d="M142.3 61.4l2.5 .5-2.5 .5z" fill="#f00"/>
<path d="M35.5 28.3v2.6M144.8 58.7v7.6M56.1 61.9h86.2M142.3 61.4l2.5 .5-2.5 .5z" fill="none" stroke="#f00" stroke-width=".25"/>
<path d="M35.5 28.3l.5 2.6h-1z" fill="#f00"/>
<path d="M35.5 28.3l.5 2.6h-1zM35.5 115.6v2.5" fill="none" stroke="#f00" stroke-width=".25"/>
<path d="M35 115.6h1l-.5 2.5z" fill="#f00"/>
<path d="M32.3 28.3h18.3M35.5 30.9v84.7M32.3 118.1h18.3M35 115.6h1l-.5 2.5z" fill="none" stroke="#f00" stroke-width=".25"/>
<g font-size="3.5">
<text x="173.9" y="175.7">LATERAL ESQUERDA 507X449X25,5 MM</text>
<text x="173.4" y="189.7">1LE050</text>
<text x="225.1" y="189.7">1LE050</text>
<text x="273.6" y="189.7">1</text>
</g>
<text font-size="3.4" x="265.7" y="135.4">LEGENDA</text>
<g font-size="2.7">
<text x="153.5" y="172.8">Herivelto</text>
<text x="153.5" y="186.6">25/04/12</text>
<text x="153.5" y="193.4">mm</text>
<text x="153.5" y="200.8">1/1</text>
</g>
<g font-size="2.1" fill="#f00">
<text x="102.6" y="10.5">507</text>
<text x="72.1" y="16.5">210.5</text>
<text x="114.9" y="16.5">217.5</text>
<text x="146" y="16.5">79</text>
<text x="262.5" y="17.1">6</text>
<text x="263.1" y="12.7">25.5</text>
<text x="251.9" y="24.6" transform="rotate(-90 251.9 24.6)">13</text>
<text x="42.2" y="35" transform="rotate(-90 42.2 35)">44.5</text>
<text x="82.2" y="34.8" transform="rotate(-90 82.2 34.8)">44.</text>
<text x="82.2" y="31.9" transform="rotate(-90 82.2 31.9)">5</text>
<text x="130" y="34.8" transform="rotate(-90 130 34.8)">44.</text>
<text x="130" y="31.9" transform="rotate(-90 130 31.9)">5</text>
<text x="178.5" y="34.8" transform="rotate(-90 178.5 34.8)">44.5</text>
<text x="207" y="34.8" transform="rotate(-90 207 34.8)">44.5</text>
<text x="246.7" y="34.8" transform="rotate(-90 246.7 34.8)">44.5</text>
<text x="251.9" y="32.3" transform="rotate(-90 251.9 32.3)">7</text>
<text x="184.7" y="43">12.8</text>
<text x="262.5" y="43.1">11</text>
<text x="163.1" y="50.5" transform="rotate(-90 163.1 50.5)">205</text>
<text x="42.2" y="55.2" transform="rotate(-90 42.2 55.2)">160</text>
<text x="130" y="54.9" transform="rotate(-90 130 54.9)">160</text>
<text x="178.5" y="54.9" transform="rotate(-90 178.5 54.9)">160</text>
<text x="186.1" y="59.3">18</text>
<text x="246.7" y="54.9" transform="rotate(-90 246.7 54.9)">160</text>
<text x="97.5" y="60.3">456</text>
<text x="146.9" y="60.3">32</text>
<text x="152" y="60.3">19</text>
<text x="82.2" y="70.9" transform="rotate(-90 82.2 70.9)">320</text>
<text x="207" y="70.9" transform="rotate(-90 207 70.9)">320</text>
<text x="33.9" y="74.9" transform="rotate(-90 33.9 74.9)">449</text>
<text x="251.9" y="76.9" transform="rotate(-90 251.9 76.9)">429</text>
<text x="42.2" y="86.9" transform="rotate(-90 42.2 86.9)">160</text>
<text x="130" y="86.9" transform="rotate(-90 130 86.9)">160</text>
<text x="178.5" y="86.9" transform="rotate(-90 178.5 86.9)">160</text>
<text x="246.7" y="86.9" transform="rotate(-90 246.7 86.9)">160</text>
<text x="163.1" y="95.4" transform="rotate(-90 163.1 95.4)">244</text>
<text x="42.2" y="111.6" transform="rotate(-90 42.2 111.6)">84.5</text>
<text x="82.2" y="111.6" transform="rotate(-90 82.2 111.6)">84.5</text>
<text x="130" y="111.6" transform="rotate(-90 130 111.6)">84.5</text>
<text x="178.6" y="111.6" transform="rotate(-90 178.6 111.6)">84.5</text>
<text x="207" y="111.6" transform="rotate(-90 207 111.6)">84.5</text>
<text x="215.2" y="109">11</text>
<text x="246.7" y="111.6" transform="rotate(-90 246.7 111.6)">84.5</text>
<text x="140.1" y="140.1">24</text>
<text x="169.5" y="139.8">22</text>
<text x="130.6" y="148" transform="rotate(-90 130.6 148)">Ø8</text>
<text x="161.2" y="147.5" transform="rotate(-90 161.2 147.5)">Ø8</text>
</g>
<g font-size="2.1" fill="#00f">
<text x="64.9" y="24">A</text>
<text x="102.2" y="24">B</text>
<text x="145.7" y="26.4">C</text>
<text x="46.4" y="79.8">D</text>
<text x="45.2" y="111.5">E</text>
<text x="64.9" y="121.3">A</text>
<text x="102.2" y="122.5">B</text>
<text x="145.7" y="124.2">C</text>
</g>
<g font-size="2.1">
<text x="107.3" y="27.1">C</text>
<text x="57.2" y="57.4" transform="rotate(-90 57.2 57.4)">C</text>
<text x="156.1" y="78.7" transform="rotate(90 156.1 78.7)">C</text>
<text x="182" y="125.2">SECTION A-A</text>
<text x="211.9" y="125.4">SECTION B-B</text>
<text x="182.8" y="127.7">SCALE 1 / 5</text>
<text x="212.6" y="127.8">SCALE 1 / 5</text>
<text x="258.9" y="126.5">SECTION C-C</text>
<text x="259.7" y="129">SCALE 1 / 5</text>
<text x="266.3" y="141.1">Sentido da Veia</text>
<text x="259.8" y="146.7">C</text>
<text x="266.3" y="147.2">Borda Carta 0,4mm</text>
<text x="266.3" y="153.1">Borda ABS 2mm Redonda</text>
<text x="140.8" y="161.8">DETAIL D</text>
<text x="168.9" y="161.7">DETAIL E</text>
<text x="266.3" y="159">Borda ABS 0,4mm</text>
<text x="140.2" y="164.3">SCALE 1 / 5</text>
<text x="168.2" y="164.1">SCALE 1 / 5</text>
<text x="266.3" y="164.4">Sem Borda</text>
<text x="148.4" y="169.3">Projetista:</text>
<text x="173.5" y="169.5">Descrição:</text>
<text x="148.4" y="176.6">Revisor:</text>
<text x="148.4" y="183.2">Data:</text>
<text x="173.4" y="183.3">Código Padrão:</text>
<text x="225.1" y="183.3">Código Interno:</text>
<text x="268" y="183.2">Rev.:</text>
<text x="148.4" y="190.5">Unid. Medida:</text>
<text x="148.4" y="197.2">Folha:</text>
<text x="205.3" y="199.5">ESTE DESENHO NÃO PODE SER REPRODUZIDO SEM AUTORIZAÇÃO</text>
</g>
<g font-size="1.9" fill="#f00">
<text x="211.5" y="38.7" transform="rotate(-90 211.5 38.7)">⌀5</text>
<text x="257.4" y="38.7" transform="rotate(-90 257.4 38.7)">⌀8</text>
<text x="193.7" y="42.3">⌀8</text>
<text x="182.5" y="71.2" transform="rotate(-90 182.5 71.2)">⌀15</text>
<text x="257.3" y="71.2" transform="rotate(-90 257.3 71.2)">⌀10</text>
<text x="157.1" y="73.7">⌀8</text>
<text x="149.8" y="81.7">⌀8</text>
<text x="196.1" y="105">⌀8</text>
<text x="211.5" y="102.6" transform="rotate(-90 211.5 102.6)">⌀5</text>
<text x="257.3" y="102.6" transform="rotate(-90 257.3 102.6)">⌀8</text>
<text x="152.2" y="153.4">⌀15</text>
</g>
<g font-size="1.8">
<text x="119.9" y="186">BRAVO IND. E COMÉRCIO</text>
<text x="122.7" y="188.1">DE MÓVEIS S.A.</text>
<text x="119.9" y="192.4">Rua Giuseppe Urani, 111</text>
<text x="122.2" y="196.7">Uberlândia - MG</text>
<text x="123.3" y="194.6">Polo Moveleiro</text>
<text x="119.9" y="201">FONE: 55 (34) 3292-6900</text>
<text x="123.3" y="198.8">CEP:38402-359</text>
</g>
</svg>
